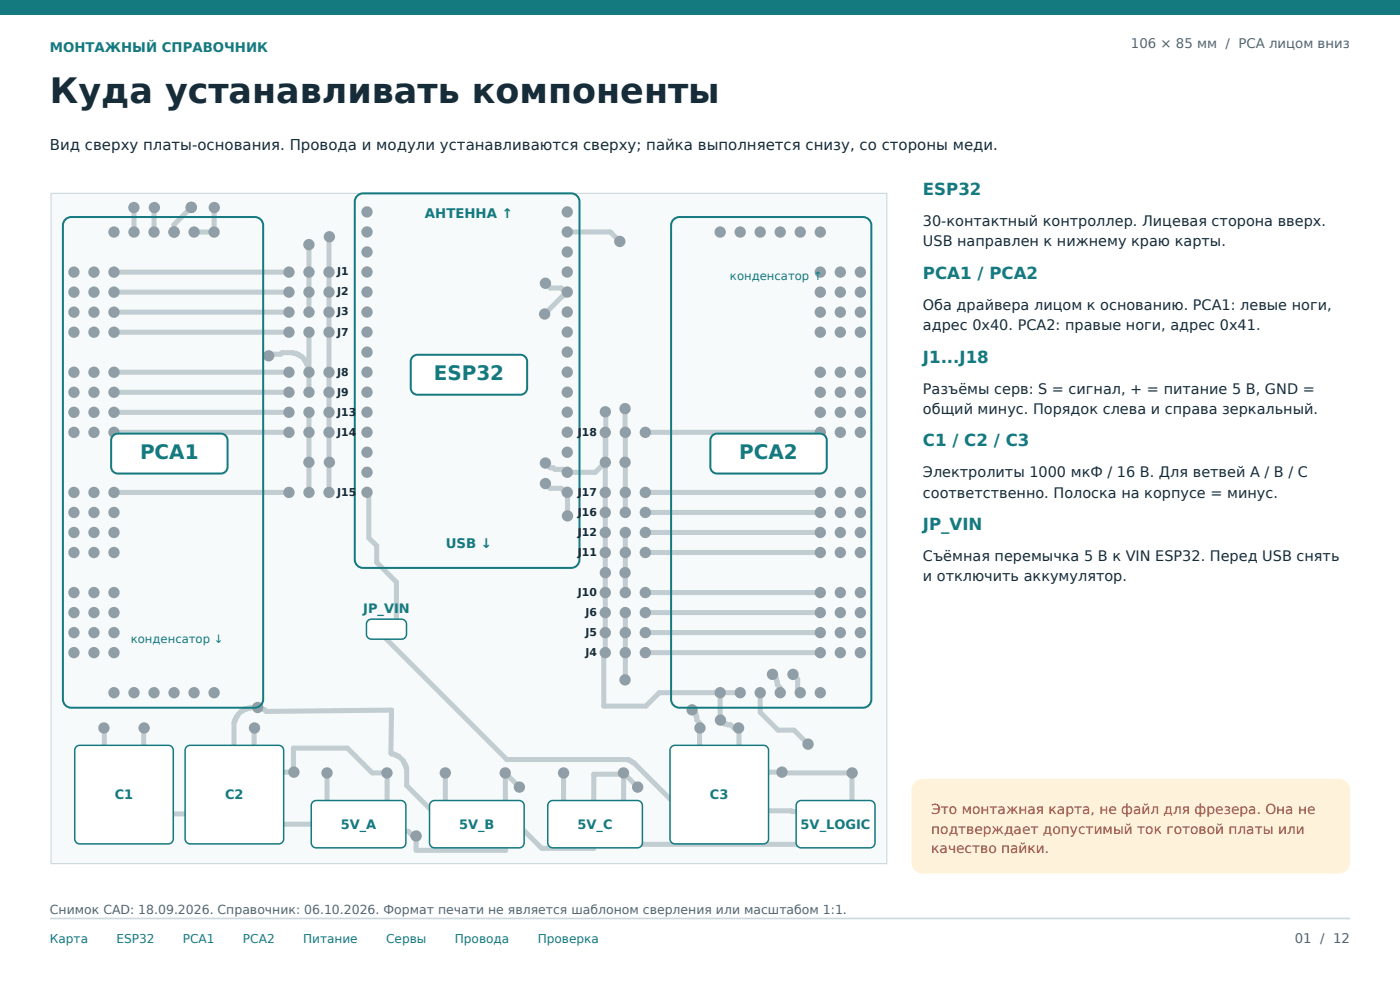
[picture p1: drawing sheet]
<svg xmlns="http://www.w3.org/2000/svg" width="297mm" height="210mm" viewBox="0 0 297 210" stroke-linecap="round" stroke-linejoin="round" font-family="sans-serif">
<path d="M0 0h297v3.2h-297z" fill-rule="evenodd" fill="#147a80"/>
<path d="M10.6 194.8h275.8" fill="none" stroke="#cdd9dd" stroke-width=".35"/>
<path d="M10.8 41h177.3v142.2h-177.3z" fill-rule="evenodd" fill="#f7fafb"/>
<g fill="none" stroke="#c2cdd2" stroke-width="1.1">
<path d="M24.2 57.7h37.1M28.4 44v5.2M32.7 44v5.2M40.6 44l-3.7 3.6v1.6M45.5 44l-.1 5.2h-4.2M65.5 51.9v14.3M65.5 51.9h.1M69.9 50.2l-.1 54.3M120.3 49.2h9.2l2 2M24.2 62h37.1M24.2 79h37.1M24.2 70.5h37.1"/>
<path d="M24.2 66.2h37.1M57 75.5l.3-.4h2.2l.3-.3h2.4l1 .3a3.4 3.4 0 0 1 1.8 1.9l.4 .6v.9l.1 .2M65.5 79h.1M65.5 70.5v12.7M115.7 60.1l1 1h2.4l.8 .8h.5M120.4 61.9h-.1M120.4 61.9l-4.9 4.7M24.2 91.7h37.1M24.2 87.5h37.1M24.2 83.2h37.1M65.5 98.1h.1M65.5 87.5v17"/>
<path d="M69.9 98.1h-.1M128.4 91.7v46.7l-.3 .3v11.1h8.9l2.9-2.9h17.1M128.4 87.3h.1M128.4 98.1h.1M128.4 98.1l-2.1 2.1h-6.1l-.6-.6h-1.9l-.3-.4h-.7l-1-1M128.5 87.8v8.9M132.6 86.7l.1 22M132.6 98.1h.1M136.9 91.7h37.1M24.2 104.5h37.1M77.9 104.4l.3 .3v9.4l1.7 1.7v3.5l4.2 4.2v10M115.7 102.6l1 1h2.4l.8 .8h.5"/>
<path d="M120.4 104.4h-.1M120.4 104.4v5M132.7 112.9v12.8M136.9 104.5h37.1M136.9 108.7h37.1M136.9 112.9h37.1M136.9 117.2h37.1M79.9 133.5l27.6 27.6h25.8l1.1 .7 10.1 10h7.5l.2 .2h15.7l.2 .1h1.5l2.6 2.7M128.4 121.4v.1M132.7 121.4l-.1 .1M132.7 129.9l-.1 14.3M136.9 125.7h37.1"/>
<path d="M136.9 129.9h37.1M136.9 134.2h37.1M136.9 138.4h37.1M22 154.4l.1 14.2 .1-.1 4 4h1.2l.2 .2h20.4l2.1 2.1h19.3v-10.8M30.6 154.4l-.1 14.2M54 154.4l-.1 14.2M146.8 150.6l.9 .8 .1 1.3 .7 .7-.1 15.2M152.8 146.9v5.2M152.8 152.7l.9 .9 1.3 .2 .7 .6h1.1v14.2M161.3 146.9v4.2l3.8 3.8h3.4l2.9 2.9M163.9 143l.8 .9 .2 1.3 .7 .7-.1 1M168.2 143l1 1.1v2.1l.6 .7"/>
<path d="M53.9 163.8h8.5l-.2-.1v-5h11.5l5.3 5.3h3.1v10.8h1l1.5 1.5h2l.8 .9h.7l.2 .1v3.1h19l-.1-5.6M94.5 164v10.8l-8.2-8.2v-3.6l-.2-.6-.5-1-1-1-1.7-.6 .2-9.2-26.6 .3-.7-.5-1-.2-.1-.1h-1.5l-.2 .1-1 .2-.9 .5-1 1.2-.5 1.1v11.3l-4.1 4.1M107.2 164h.1M107.2 164l3 3M107.2 164v10.8M119.6 164v10.8M132.3 164l3 3M132.3 164l-.3 .2h-6v15.7h-11.1l-5.1-5.1h-2.6M156.8 163.8l23.9 .2 .1 15.1h-48.5v-15.1"/>
</g>
<g fill="#909fa7">
<circle cx="120.3" cy="104.4" r="1.2"/>
<circle cx="120.3" cy="100.2" r="1.2"/>
<circle cx="120.3" cy="95.9" r="1.2"/>
<circle cx="120.3" cy="91.7" r="1.2"/>
<circle cx="120.3" cy="87.4" r="1.2"/>
<circle cx="120.3" cy="83.2" r="1.2"/>
<circle cx="120.3" cy="78.9" r="1.2"/>
<circle cx="120.3" cy="74.7" r="1.2"/>
<circle cx="120.3" cy="70.4" r="1.2"/>
<circle cx="120.3" cy="66.2" r="1.2"/>
<circle cx="120.3" cy="61.9" r="1.2"/>
<circle cx="120.3" cy="57.7" r="1.2"/>
<circle cx="120.3" cy="53.4" r="1.2"/>
<circle cx="120.3" cy="49.2" r="1.2"/>
<circle cx="120.3" cy="44.9" r="1.2"/>
<circle cx="77.9" cy="44.9" r="1.2"/>
<circle cx="77.9" cy="49.2" r="1.2"/>
<circle cx="77.9" cy="53.4" r="1.2"/>
<circle cx="77.9" cy="57.7" r="1.2"/>
<circle cx="77.9" cy="61.9" r="1.2"/>
<circle cx="77.9" cy="66.2" r="1.2"/>
<circle cx="77.9" cy="70.4" r="1.2"/>
<circle cx="77.9" cy="74.7" r="1.2"/>
<circle cx="77.9" cy="78.9" r="1.2"/>
<circle cx="77.9" cy="83.2" r="1.2"/>
<circle cx="77.9" cy="87.4" r="1.2"/>
<circle cx="77.9" cy="91.7" r="1.2"/>
<circle cx="77.9" cy="95.9" r="1.2"/>
<circle cx="77.9" cy="100.2" r="1.2"/>
<circle cx="77.9" cy="104.4" r="1.2"/>
<circle cx="24.2" cy="49.2" r="1.2"/>
<circle cx="28.4" cy="49.2" r="1.2"/>
<circle cx="32.7" cy="49.2" r="1.2"/>
<circle cx="36.9" cy="49.2" r="1.2"/>
<circle cx="41.2" cy="49.2" r="1.2"/>
<circle cx="45.4" cy="49.2" r="1.2"/>
<circle cx="24.2" cy="146.9" r="1.2"/>
<circle cx="28.4" cy="146.9" r="1.2"/>
<circle cx="32.7" cy="146.9" r="1.2"/>
<circle cx="36.9" cy="146.9" r="1.2"/>
<circle cx="41.2" cy="146.9" r="1.2"/>
<circle cx="45.4" cy="146.9" r="1.2"/>
<circle cx="15.7" cy="57.7" r="1.2"/>
<circle cx="19.9" cy="57.7" r="1.2"/>
<circle cx="24.2" cy="57.7" r="1.2"/>
<circle cx="15.7" cy="62" r="1.2"/>
<circle cx="19.9" cy="62" r="1.2"/>
<circle cx="24.2" cy="62" r="1.2"/>
<circle cx="15.7" cy="66.2" r="1.2"/>
<circle cx="19.9" cy="66.2" r="1.2"/>
<circle cx="24.2" cy="66.2" r="1.2"/>
<circle cx="15.7" cy="70.5" r="1.2"/>
<circle cx="19.9" cy="70.5" r="1.2"/>
<circle cx="24.2" cy="70.5" r="1.2"/>
<circle cx="15.7" cy="79" r="1.2"/>
<circle cx="19.9" cy="79" r="1.2"/>
<circle cx="24.2" cy="79" r="1.2"/>
<circle cx="15.7" cy="83.2" r="1.2"/>
<circle cx="19.9" cy="83.2" r="1.2"/>
<circle cx="24.2" cy="83.2" r="1.2"/>
<circle cx="15.7" cy="87.5" r="1.2"/>
<circle cx="19.9" cy="87.5" r="1.2"/>
<circle cx="24.2" cy="87.5" r="1.2"/>
<circle cx="15.7" cy="91.7" r="1.2"/>
<circle cx="19.9" cy="91.7" r="1.2"/>
<circle cx="24.2" cy="91.7" r="1.2"/>
<circle cx="15.7" cy="104.5" r="1.2"/>
<circle cx="19.9" cy="104.5" r="1.2"/>
<circle cx="24.2" cy="104.5" r="1.2"/>
<circle cx="15.7" cy="108.7" r="1.2"/>
<circle cx="19.9" cy="108.7" r="1.2"/>
<circle cx="24.2" cy="108.7" r="1.2"/>
<circle cx="15.7" cy="112.9" r="1.2"/>
<circle cx="19.9" cy="112.9" r="1.2"/>
<circle cx="24.2" cy="112.9" r="1.2"/>
<circle cx="15.7" cy="117.2" r="1.2"/>
<circle cx="19.9" cy="117.2" r="1.2"/>
<circle cx="24.2" cy="117.2" r="1.2"/>
<circle cx="15.7" cy="125.7" r="1.2"/>
<circle cx="19.9" cy="125.7" r="1.2"/>
<circle cx="24.2" cy="125.7" r="1.2"/>
<circle cx="15.7" cy="129.9" r="1.2"/>
<circle cx="19.9" cy="129.9" r="1.2"/>
<circle cx="24.2" cy="129.9" r="1.2"/>
<circle cx="15.7" cy="134.2" r="1.2"/>
<circle cx="19.9" cy="134.2" r="1.2"/>
<circle cx="24.2" cy="134.2" r="1.2"/>
<circle cx="15.7" cy="138.4" r="1.2"/>
<circle cx="19.9" cy="138.4" r="1.2"/>
<circle cx="24.2" cy="138.4" r="1.2"/>
<circle cx="174" cy="146.9" r="1.2"/>
<circle cx="169.8" cy="146.9" r="1.2"/>
<circle cx="165.5" cy="146.9" r="1.2"/>
<circle cx="161.3" cy="146.9" r="1.2"/>
<circle cx="157" cy="146.9" r="1.2"/>
<circle cx="152.8" cy="146.9" r="1.2"/>
<circle cx="174" cy="49.2" r="1.2"/>
<circle cx="169.8" cy="49.2" r="1.2"/>
<circle cx="165.5" cy="49.2" r="1.2"/>
<circle cx="161.3" cy="49.2" r="1.2"/>
<circle cx="157" cy="49.2" r="1.2"/>
<circle cx="152.8" cy="49.2" r="1.2"/>
<circle cx="182.5" cy="138.4" r="1.2"/>
<circle cx="178.3" cy="138.4" r="1.2"/>
<circle cx="174" cy="138.4" r="1.2"/>
<circle cx="182.5" cy="134.2" r="1.2"/>
<circle cx="178.3" cy="134.2" r="1.2"/>
<circle cx="174" cy="134.2" r="1.2"/>
<circle cx="182.5" cy="129.9" r="1.2"/>
<circle cx="178.3" cy="129.9" r="1.2"/>
<circle cx="174" cy="129.9" r="1.2"/>
<circle cx="182.5" cy="125.7" r="1.2"/>
<circle cx="178.3" cy="125.7" r="1.2"/>
<circle cx="174" cy="125.7" r="1.2"/>
<circle cx="182.5" cy="117.2" r="1.2"/>
<circle cx="178.3" cy="117.2" r="1.2"/>
<circle cx="174" cy="117.2" r="1.2"/>
<circle cx="182.5" cy="112.9" r="1.2"/>
<circle cx="178.3" cy="112.9" r="1.2"/>
<circle cx="174" cy="112.9" r="1.2"/>
<circle cx="182.5" cy="108.7" r="1.2"/>
<circle cx="178.3" cy="108.7" r="1.2"/>
<circle cx="174" cy="108.7" r="1.2"/>
<circle cx="182.5" cy="104.5" r="1.2"/>
<circle cx="178.3" cy="104.5" r="1.2"/>
<circle cx="174" cy="104.5" r="1.2"/>
<circle cx="182.5" cy="91.7" r="1.2"/>
<circle cx="178.3" cy="91.7" r="1.2"/>
<circle cx="174" cy="91.7" r="1.2"/>
<circle cx="182.5" cy="87.5" r="1.2"/>
<circle cx="178.3" cy="87.5" r="1.2"/>
<circle cx="174" cy="87.5" r="1.2"/>
<circle cx="182.5" cy="83.2" r="1.2"/>
<circle cx="178.3" cy="83.2" r="1.2"/>
<circle cx="174" cy="83.2" r="1.2"/>
<circle cx="182.5" cy="79" r="1.2"/>
<circle cx="178.3" cy="79" r="1.2"/>
<circle cx="174" cy="79" r="1.2"/>
<circle cx="182.5" cy="70.5" r="1.2"/>
<circle cx="178.3" cy="70.5" r="1.2"/>
<circle cx="174" cy="70.5" r="1.2"/>
<circle cx="182.5" cy="66.2" r="1.2"/>
<circle cx="178.3" cy="66.2" r="1.2"/>
<circle cx="174" cy="66.2" r="1.2"/>
<circle cx="182.5" cy="62" r="1.2"/>
<circle cx="178.3" cy="62" r="1.2"/>
<circle cx="174" cy="62" r="1.2"/>
<circle cx="182.5" cy="57.7" r="1.2"/>
<circle cx="178.3" cy="57.7" r="1.2"/>
<circle cx="174" cy="57.7" r="1.2"/>
<circle cx="61.3" cy="57.7" r="1.2"/>
<circle cx="65.5" cy="57.7" r="1.2"/>
<circle cx="69.8" cy="57.7" r="1.2"/>
<circle cx="61.3" cy="62" r="1.2"/>
<circle cx="65.5" cy="62" r="1.2"/>
<circle cx="69.8" cy="62" r="1.2"/>
<circle cx="61.3" cy="66.2" r="1.2"/>
<circle cx="65.5" cy="66.2" r="1.2"/>
<circle cx="69.8" cy="66.2" r="1.2"/>
<circle cx="61.3" cy="70.5" r="1.2"/>
<circle cx="65.5" cy="70.5" r="1.2"/>
<circle cx="69.8" cy="70.5" r="1.2"/>
<circle cx="61.3" cy="79" r="1.2"/>
<circle cx="65.5" cy="79" r="1.2"/>
<circle cx="69.8" cy="79" r="1.2"/>
<circle cx="61.3" cy="83.2" r="1.2"/>
<circle cx="65.5" cy="83.2" r="1.2"/>
<circle cx="69.8" cy="83.2" r="1.2"/>
<circle cx="61.3" cy="87.5" r="1.2"/>
<circle cx="65.5" cy="87.5" r="1.2"/>
<circle cx="69.8" cy="87.5" r="1.2"/>
<circle cx="61.3" cy="91.7" r="1.2"/>
<circle cx="65.5" cy="91.7" r="1.2"/>
<circle cx="69.8" cy="91.7" r="1.2"/>
<circle cx="61.3" cy="104.5" r="1.2"/>
<circle cx="65.5" cy="104.5" r="1.2"/>
<circle cx="69.8" cy="104.5" r="1.2"/>
<circle cx="136.9" cy="138.4" r="1.2"/>
<circle cx="132.7" cy="138.4" r="1.2"/>
<circle cx="128.4" cy="138.4" r="1.2"/>
<circle cx="136.9" cy="134.2" r="1.2"/>
<circle cx="132.7" cy="134.2" r="1.2"/>
<circle cx="128.4" cy="134.2" r="1.2"/>
<circle cx="136.9" cy="129.9" r="1.2"/>
<circle cx="132.7" cy="129.9" r="1.2"/>
<circle cx="128.4" cy="129.9" r="1.2"/>
<circle cx="136.9" cy="125.7" r="1.2"/>
<circle cx="132.7" cy="125.7" r="1.2"/>
<circle cx="128.4" cy="125.7" r="1.2"/>
<circle cx="136.9" cy="117.2" r="1.2"/>
<circle cx="132.7" cy="117.2" r="1.2"/>
<circle cx="128.4" cy="117.2" r="1.2"/>
<circle cx="136.9" cy="112.9" r="1.2"/>
<circle cx="132.7" cy="112.9" r="1.2"/>
<circle cx="128.4" cy="112.9" r="1.2"/>
<circle cx="136.9" cy="108.7" r="1.2"/>
<circle cx="132.7" cy="108.7" r="1.2"/>
<circle cx="128.4" cy="108.7" r="1.2"/>
<circle cx="136.9" cy="104.5" r="1.2"/>
<circle cx="132.7" cy="104.5" r="1.2"/>
<circle cx="128.4" cy="104.5" r="1.2"/>
<circle cx="136.9" cy="91.7" r="1.2"/>
<circle cx="132.7" cy="91.7" r="1.2"/>
<circle cx="128.4" cy="91.7" r="1.2"/>
<circle cx="69.4" cy="174.8" r="1.2"/>
<circle cx="82.1" cy="174.8" r="1.2"/>
<circle cx="22.1" cy="168.6" r="1.2"/>
<circle cx="30.5" cy="168.6" r="1.2"/>
<circle cx="94.5" cy="174.8" r="1.2"/>
<circle cx="107.2" cy="174.8" r="1.2"/>
<circle cx="45.5" cy="168.6" r="1.2"/>
<circle cx="53.9" cy="168.6" r="1.2"/>
<circle cx="119.6" cy="174.8" r="1.2"/>
<circle cx="132.3" cy="174.8" r="1.2"/>
<circle cx="148.4" cy="168.6" r="1.2"/>
<circle cx="156.8" cy="168.6" r="1.2"/>
<circle cx="172.2" cy="174.8" r="1.2"/>
<circle cx="180.7" cy="174.8" r="1.2"/>
<circle cx="79.9" cy="133.5" r="1.2"/>
<circle cx="84.1" cy="133.5" r="1.2"/>
<circle cx="132.6" cy="144.2" r="1.2"/>
<circle cx="69.4" cy="164" r="1.2"/>
<circle cx="65.5" cy="51.9" r="1.2"/>
<circle cx="22" cy="154.4" r="1.2"/>
<circle cx="132.6" cy="121.5" r="1.2"/>
<circle cx="94.5" cy="164" r="1.2"/>
<circle cx="57" cy="75.5" r="1.2"/>
<circle cx="54.7" cy="150.1" r="1.2"/>
<circle cx="119.6" cy="164" r="1.2"/>
<circle cx="148.5" cy="154.4" r="1.2"/>
<circle cx="132.6" cy="98.1" r="1.2"/>
<circle cx="146.8" cy="150.6" r="1.2"/>
<circle cx="65.5" cy="98.1" r="1.2"/>
<circle cx="132.6" cy="86.7" r="1.2"/>
<circle cx="30.6" cy="154.4" r="1.2"/>
<circle cx="54" cy="154.4" r="1.2"/>
<circle cx="107.2" cy="164" r="1.2"/>
<circle cx="132.3" cy="164" r="1.2"/>
<circle cx="135.3" cy="167" r="1.2"/>
<circle cx="156.7" cy="154.4" r="1.2"/>
<circle cx="82.1" cy="164" r="1.2"/>
<circle cx="62.4" cy="163.8" r="1.2"/>
<circle cx="88.3" cy="177.3" r="1.2"/>
<circle cx="110.2" cy="167" r="1.2"/>
<circle cx="128.4" cy="121.5" r="1.2"/>
<circle cx="152.8" cy="152.7" r="1.2"/>
<circle cx="69.9" cy="98.1" r="1.2"/>
<circle cx="128.4" cy="98.1" r="1.2"/>
<circle cx="115.7" cy="98.2" r="1.2"/>
<circle cx="128.4" cy="87.3" r="1.2"/>
<circle cx="45.5" cy="44" r="1.2"/>
<circle cx="69.9" cy="50.2" r="1.2"/>
<circle cx="165.9" cy="163.8" r="1.2"/>
<circle cx="180.8" cy="164" r="1.2"/>
<circle cx="120.4" cy="109.4" r="1.2"/>
<circle cx="168.2" cy="143" r="1.2"/>
<circle cx="115.7" cy="102.6" r="1.2"/>
<circle cx="28.4" cy="44" r="1.2"/>
<circle cx="115.7" cy="60.1" r="1.2"/>
<circle cx="32.7" cy="44" r="1.2"/>
<circle cx="115.5" cy="66.6" r="1.2"/>
<circle cx="163.9" cy="143" r="1.2"/>
<circle cx="40.6" cy="44" r="1.2"/>
<circle cx="131.5" cy="51.2" r="1.2"/>
<circle cx="171.4" cy="157.8" r="1.2"/>
</g>
<path d="M10.8 41h177.3v142.2h-177.3z" fill="none" stroke="#cdd9dd" stroke-width=".25"/>
<path d="M13.9 46.6l.7-.5 .5-.1h39a1.76 1.76 0 0 1 1.7 1.8v100.6a1.76 1.76 0 0 1-1.7 1.7h-39a1.76 1.76 0 0 1-1.8-1.7v-100.6l.1-.5zM75.8 41.5l.8-.4 .4-.1h44.2a1.76 1.76 0 0 1 1.7 1.8v75.9a1.76 1.76 0 0 1-1.7 1.8h-44.2a1.76 1.76 0 0 1-1.7-1.8v-75.9v-.5zM142.9 46.6l.8-.5 .4-.1h39a1.76 1.76 0 0 1 1.8 1.8v100.6a1.76 1.76 0 0 1-1.8 1.7h-39a1.76 1.76 0 0 1-1.7-1.7v-100.6v-.5z" fill="none" stroke="#147a80" stroke-width=".42"/>
<g fill="#fff" stroke="#147a80" stroke-width=".42">
<path d="M23.9 92.6l.6-.5 .5-.1h21.9a1.41 1.41 0 0 1 1.4 1.4v5.6a1.41 1.41 0 0 1-1.4 1.4h-21.9a1.41 1.41 0 0 1-1.4-1.4v-5.6z" fill-rule="evenodd"/>
<path d="M87.7 75.5l.8-.2h21.9a1.41 1.41 0 0 1 1.4 1.4v5.6a1.41 1.41 0 0 1-1.4 1.4h-21.9a1.41 1.41 0 0 1-1.4-1.4v-5.6l.1-.5z" fill-rule="evenodd"/>
<path d="M151.3 92.3l.8-.3h21.9a1.41 1.41 0 0 1 1.4 1.4v5.6a1.41 1.41 0 0 1-1.4 1.4h-21.9a1.41 1.41 0 0 1-1.4-1.4v-5.6l.1-.5z" fill-rule="evenodd"/>
</g>
<g fill="#fff" stroke="#147a80" stroke-width=".32">
<path d="M16.3 158.3l.6-.2h18.8a1.06 1.06 0 0 1 1.1 1.1v18.7a1.06 1.06 0 0 1-1.1 1.1h-18.8a1.06 1.06 0 0 1-1-1.1v-18.7z" fill-rule="evenodd"/>
<path d="M39.5 158.5l.8-.4h18.8a1.06 1.06 0 0 1 1.1 1.1v18.7a1.06 1.06 0 0 1-1.1 1.1h-18.8a1.06 1.06 0 0 1-1-1.1v-18.7z" fill-rule="evenodd"/>
<path d="M142.3 158.5l.9-.4h18.8a1.06 1.06 0 0 1 1 1.1v18.7a1.06 1.06 0 0 1-1 1.1h-18.8a1.06 1.06 0 0 1-1.1-1.1v-18.7z" fill-rule="evenodd"/>
<path d="M66.5 170l.6-.2h17.9a1.06 1.06 0 0 1 1.1 1.1v7.9a1.06 1.06 0 0 1-1.1 1h-17.9a1.06 1.06 0 0 1-1.1-1v-7.9z" fill-rule="evenodd"/>
<path d="M91.3 170.2l.9-.4h17.9a1.06 1.06 0 0 1 1.1 1.1v7.9a1.06 1.06 0 0 1-1.1 1h-17.9a1.06 1.06 0 0 1-1.1-1v-7.9z" fill-rule="evenodd"/>
<path d="M116.6 170l.7-.2h17.9a1.06 1.06 0 0 1 1.1 1.1v7.9a1.06 1.06 0 0 1-1.1 1h-17.9a1.06 1.06 0 0 1-1.1-1v-7.9z" fill-rule="evenodd"/>
<path d="M169.1 170.2l.9-.4h14.6a1.06 1.06 0 0 1 1 1.1v7.9a1.06 1.06 0 0 1-1 1h-14.6a1.06 1.06 0 0 1-1.1-1v-7.9z" fill-rule="evenodd"/>
<path d="M78.2 131.5l.6-.2h6.4a1.06 1.06 0 0 1 1 1.1v2.1a1.06 1.06 0 0 1-1 1.1h-6.4a1.06 1.06 0 0 1-1.1-1.1v-2.1z" fill-rule="evenodd"/>
</g>
<path d="M194.2 165.7l1-.4 .6-.1h88.2a2.47 2.47 0 0 1 2.5 2.5v15.1a2.47 2.47 0 0 1-2.5 2.5h-88.2a2.47 2.47 0 0 1-2.5-2.5v-15.1a2.46 2.46 0 0 1 .9-2z" fill-rule="evenodd" fill="#fff2da"/>
<text font-size="7.4" fill="#172c39" x="10.6" y="21.9">Куда устанавливать компоненты</text>
<g font-size="4.2" fill="#147a80">
<text x="92" y="80.5">ESP32</text>
<text x="29.7" y="97.3">PCA1</text>
<text x="156.8" y="97.3">PCA2</text>
</g>
<g font-size="3.5" fill="#147a80">
<text x="195.8" y="41.4">ESP32</text>
<text x="195.8" y="59.1">PCA1 / PCA2</text>
<text x="195.8" y="76.9">J1...J18</text>
<text x="195.8" y="94.7">C1 / C2 / C3</text>
<text x="195.8" y="112.4">JP_VIN</text>
</g>
<text font-size="3.2" fill="#172c39" x="10.6" y="31.7">Вид сверху платы-основания. Провода и модули устанавливаются сверху; пайка выполняется снизу, со стороны меди.</text>
<g font-size="3.1" fill="#172c39">
<text x="195.8" y="48">30-контактный контроллер. Лицевая сторона вверх.</text>
<text x="195.8" y="52.3">USB направлен к нижнему краю карты.</text>
<text x="195.8" y="65.7">Оба драйвера лицом к основанию. PCA1: левые ноги,</text>
<text x="195.8" y="70">адрес 0x40. PCA2: правые ноги, адрес 0x41.</text>
<text x="195.8" y="83.5">Разъёмы серв: S = сигнал, + = питание 5 В, GND =</text>
<text x="195.8" y="87.8">общий минус. Порядок слева и справа зеркальный.</text>
<text x="195.8" y="101.3">Электролиты 1000 мкФ / 16 В. Для ветвей A / B / C</text>
<text x="195.8" y="105.6">соответственно. Полоска на корпусе = минус.</text>
<text x="195.8" y="119">Съёмная перемычка 5 В к VIN ESP32. Перед USB снять</text>
<text x="195.8" y="123.3">и отключить аккумулятор.</text>
</g>
<g font-size="2.9" fill="#a94c39">
<text x="197.6" y="172.7">Это монтажная карта, не файл для фрезера. Она не</text>
<text x="197.6" y="176.8">подтверждает допустимый ток готовой платы или</text>
<text x="197.6" y="180.9">качество пайки.</text>
</g>
<g font-size="2.8" fill="#147a80">
<text x="10.6" y="10.9">МОНТАЖНЫЙ СПРАВОЧНИК</text>
<text x="90.2" y="46.2">АНТЕННА ↑</text>
<text x="94.6" y="116.3">USB ↓</text>
<text x="77.1" y="129.9">JP_VIN</text>
<text x="24.3" y="169.5">C1</text>
<text x="47.8" y="169.5">C2</text>
<text x="150.6" y="169.5">C3</text>
<text x="72.3" y="175.8">5V_A</text>
<text x="97.4" y="175.8">5V_B</text>
<text x="122.5" y="175.8">5V_C</text>
<text x="169.9" y="175.8">5V_LOGIC</text>
</g>
<g font-size="2.8" fill="#526570">
<text x="239.9" y="10.2">106 × 85 мм / PCA лицом вниз</text>
<text x="274.7" y="200.1">01 / 12</text>
</g>
<text font-size="2.6" fill="#526570" x="10.6" y="193.9">Снимок CAD: 18.09.2026. Справочник: 06.10.2026. Формат печати не является шаблоном сверления или масштабом 1:1.</text>
<g font-size="2.6" fill="#147a80">
<text x="10.6" y="200.1">Карта</text>
<text x="24.7" y="200.1">ESP32</text>
<text x="38.8" y="200.1">PCA1</text>
<text x="51.5" y="200.1">PCA2</text>
<text x="64.3" y="200.1">Питание</text>
<text x="81.9" y="200.1">Сервы</text>
<text x="96.5" y="200.1">Провода</text>
<text x="114.1" y="200.1">Проверка</text>
</g>
<g font-size="2.5" fill="#147a80">
<text x="154.9" y="59.4">конденсатор ↑</text>
<text x="27.7" y="136.4">конденсатор ↓</text>
</g>
<g font-size="2.3" fill="#172c39">
<text x="71.5" y="58.4">J1</text>
<text x="71.5" y="62.7">J2</text>
<text x="71.5" y="66.9">J3</text>
<text x="71.5" y="71.2">J7</text>
<text x="71.5" y="79.7">J8</text>
<text x="71.5" y="83.9">J9</text>
<text x="71.5" y="88.2">J13</text>
<text x="71.5" y="92.4">J14</text>
<text x="122.6" y="92.4">J18</text>
<text x="71.5" y="105.2">J15</text>
<text x="122.6" y="105.2">J17</text>
<text x="122.6" y="113.7">J12</text>
<text x="122.6" y="109.4">J16</text>
<text x="122.6" y="117.9">J11</text>
<text x="122.6" y="126.4">J10</text>
<text x="124.2" y="130.6">J6</text>
<text x="124.2" y="134.9">J5</text>
<text x="124.2" y="139.1">J4</text>
</g>
</svg>
